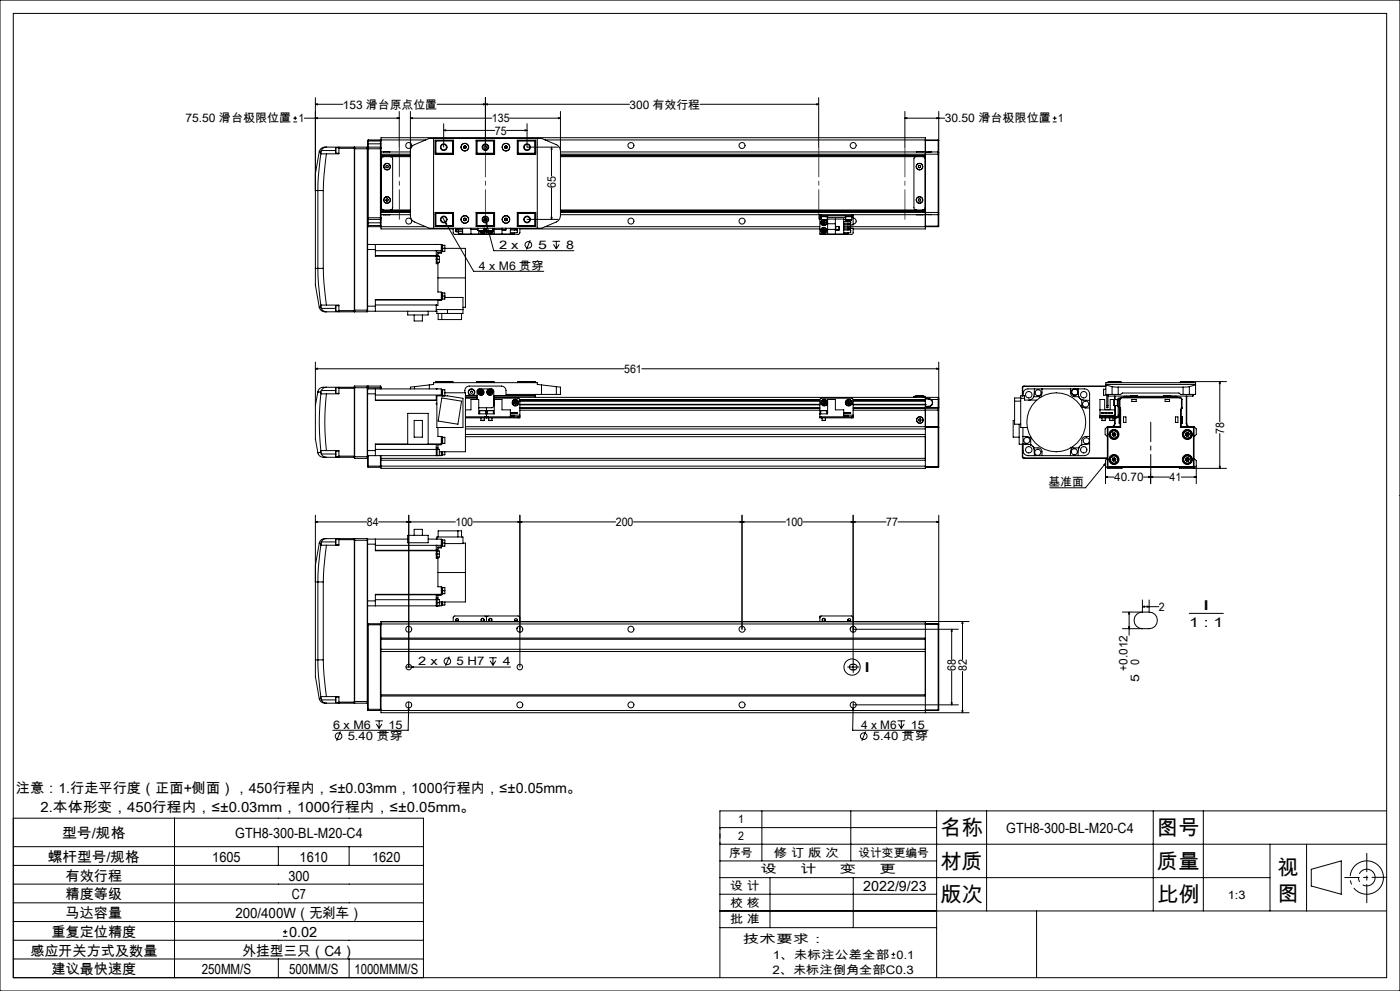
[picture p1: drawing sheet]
<svg xmlns="http://www.w3.org/2000/svg" width="420mm" height="297mm" viewBox="0 0 420 297" stroke-linecap="round" stroke-linejoin="round" font-family="sans-serif">
<g fill="none" stroke="#000" stroke-width=".3">
<path d="M0 0h420v297h-420zM4 4h412v289h-412zM88 36.5h1.1M88 35.4h1.1M88.5 34.9v1.1M91.3 35.4h28.5M94.6 31.3l.6-.2v.3zM94.6 29.3v51.1M94.6 31.3h8.3M94.6 35.4l.6-.1v.3zM119.2 35.3l.6 .1-.6 .2zM119.8 33.4v10.7"/>
<path d="M123.1 35.4l.6-.1v.3zM123.1 33.4l.1 31.6 .2 .8 1 .7 4.4 1.9h33.7l4.4-1.9 .6-.4 .6-1.4v-31.3M123.1 35.4h24.5M131.1 31.3h57.7M133.1 39.1l.6-.2v.3zM133.1 37.1v7M133.1 39.1h15.3M145 31.1l.6 .2-.6 .1zM145.6 31.3l.6-.2v.3zM145.6 29.3v14.8M152 39.1h6.1M152.9 35.4h15.2"/>
<path d="M157.5 38.9l.6 .2-.6 .1zM158.1 37.1v7h9.4M167.5 35.3l.6 .1-.6 .2zM210 31.3h35.6M245 31.1l.6 .2-.6 .1zM245.6 29.3v14.8M271.5 35.4l.6-.1v.3zM271.5 35.4h11.9M271.5 33.4v10.7M281 35.3l.6 .1-.6 .2zM281.6 33.4v12.3M315.8 36.5h1.2"/>
<path d="M315.8 35.4h1.2M316.4 34.9v1.1M95.4 57.1h1.6M95.4 57.1v23.3M95.8 45.5l-1.2 6.6v5h.8M95.8 45.5h.5M96.3 46l-.8 6.6-.1 4.5M96.3 46l1.6 .1M96.3 45.5v.5M96.4 45.1l-.1 .4M96.4 45.1h4.3M97 57.1v23.3"/>
<path d="M97.9 44.1h-.3a1.75 1.75 0 0 0-1.8 1.4M97.9 46.1l-.7 6.5-.2 4.5M97.9 44.1l8.4 .1M97.9 44.1l-.8 .2-.7 .8M100.8 44.3v1.6M100.8 44.3h.9M100.8 45.9h.9M101.7 44.1v.3M101.7 44.4v1.7h-3.8M101.7 44.4h4.6M106.3 44.2v.4M106.3 44.6v48.4"/>
<path d="M106.3 44.6h8M106.4 44.1v49.3M106.4 44.1h3.8M106.4 44.1l-.1 .1M110.2 44.1v49.3M110.2 44.1l.1 .1M110.3 44.2v48.8M110.3 43.1v1.1M110.3 42.3h4M110.3 43.1h4M110.5 44.1v21.7M110.5 41.9v2.2"/>
<path d="M110.5 44.1h3.6M110.5 41.9l-.2 1.2M110.5 41.9h3.6M110.5 44.1l-.2 .2M114.1 44.1v21.7M114.1 41.9v2.2M114.1 44.1l.2 .2M114.1 41.9l.2 .2M114.3 44.3v-3h163.3v4.9M114.3 44.3v.3M114.3 44.6v20.7M114.3 47h8.8"/>
<path d="M114.3 45.5h8.8M114.3 46.6h8.8M114.3 41.9h13.4M114.3 46.2h8.8M115 45.5h.1M115 45.5h1.9M115.1 47l-.4 .1-.3 .5v14.7l.3 .5 .4 .1M115.8 49.7l.4-.1 .3 .2-.1 .4-.3 .1-.4-.2zM115.9 59.7l.3-.2 .3 .3-.1 .4-.4 .1-.3-.3zM116.9 45.5h.1M117.1 47l.5 .1 .2 .5v14.7l-.2 .5-.5 .1M123.1 45.2l.3-1.1 .6-.6 4.8-2h33.7l4.8 2 .5 .6 .3 1.1"/>
<path d="M130.1 41.5v26.9M130.5 45.5h.1M130.5 42h5.6v4.2h-5.6zM130.6 42.3v3.9M130.6 42.3h5.2M130.8 42.1v4M130.8 46.1h5.3M130.8 42.1h5.3M130.8 42.1l-.2 .2M135.8 42.3l.2-.2v4l-.2-.2M135.8 45.9h-5.2l.2 .2M135.8 42.3v3.6"/>
<path d="M139.1 43.9v.4M139.1 44.3l.4 .2M139.5 43.7l.3 .2M139.5 43.7l-.4 .2M139.8 44.3l-.3 .2M139.8 43.9v.4M142.8 46.1h5.6M142.8 42h5.6v4.2h-5.6zM142.8 42.1h5.6M143.1 42.3v3.6M143.1 42.3l-.2-.2v4l.2-.2M143.1 45.9h5"/>
<path d="M143.1 42.3h5M148.1 42.3l.2-.2v4l-.2-.2M148.1 42.3v3.6M151.4 44.3l.4 .2M151.4 43.9v.4M151.8 43.7l.3 .2M151.8 43.7l-.4 .2M152.1 44.3l-.3 .2M152.1 43.9v.4M155.2 42h5.5v4.2h-5.5zM155.2 46.1h5.2M155.2 42.1h5.2"/>
<path d="M155.4 42.3v3.6M155.4 42.3l-.1-.2v4l.1-.2M155.4 45.9h5.2l-.2 .2M155.4 42.3h5.2M160.4 42.1v4M160.4 42.1l.2 .2M160.6 42.3v3.9M160.6 45.5h.1M161.2 41.5v26.9M163.5 41.9h117.9M165.5 44.1l.1 .6h-.3zM165.5 44.1v8.7"/>
<path d="M165.5 56.3v9.5M168.1 47h109.5M168.1 45.5h110.5M168.1 46.6h109.5M168.1 46.2h113.3M274.8 47l-.4 .1-.2 .5v14.7l.1 .3 .5 .3M275 45.5h2M275.6 49.7l.3-.1 .3 .2v.4l-.4 .1-.3-.2zM275.6 59.7l.4-.1 .2 .3-.1 .4h-.4l-.2-.3zM276.9 47l.4 .1 .2 .5v14.7l-.2 .5-.4 .1M277.6 46.2v17.5M277.6 42.1h3.8"/>
<path d="M278.6 45.6h-1v.6M278.6 45.5h.8M278.6 45.5v.1M281.4 46.2h.2M281.4 45.5v.7M281.4 45.5l.2 .2M281.4 45.5l-2.8 .1M281.4 41.9l.2 .1-.2 .1M281.4 41.9v.2M281.4 42.1v3.4M281.4 46.2v17.5M281.6 45.7v.5"/>
<path d="M281.6 46.2v17.5M110.3 73.3h2.3M110.3 74.8h2.3M110.3 67.5h4M110.3 65.3h4M110.3 65.6l.2 .2M110.3 66.8h4M110.3 67.8l.2 .1M110.5 65.8v2.1M110.5 65.8h3.6M110.5 67.9h3.6M112.6 74.8v2l18.5-.1v2h-.2"/>
<path d="M112.6 73.3v1.5M112.6 73.3h19.8v2.6h-1M112.6 75.1h19.8M112.6 76.6h18.3M114.1 65.8v2.1M114.3 65.3v.3M114.3 65.6v3h21.7M114.3 62.9h8.8M114.3 63.2h8.8M114.3 64.3h8.8M114.3 67.9h13.4M114.3 63.7h8.8"/>
<path d="M114.3 65.6l-.2 .2M114.3 67.8l-.2 .1M114.3 63.3h8.8M115 64.3h.1M115 64.4h1.9M116.9 64.4h.1M130.5 64.3h.1M130.5 63.7h5.6v4.2h-5.6zM130.6 63.7v3.9M130.6 67.6h5.2M130.6 67.6l.2 .2M130.8 63.8v4"/>
<path d="M130.8 63.8l-.2 .1h5.2M130.8 63.8h5.3M130.8 67.8h5.3M130.9 73.3h.1M130.9 76.6v1.1M130.9 77.7v1.3h.5M130.9 75.1h.1M130.9 75.1v1.5M130.9 75.1v.1M130.9 73.3h.2M130.9 77.7h.9M130.9 76.5h.5"/>
<path d="M131.1 76.8h.7v.9M131.1 73.3h.1M131.4 78.6v.4M131.4 76.5v.3M131.4 79v8.5h1v2.3M131.8 77.7v.9h-.7M132.4 74.4h7.2v8.9M132.4 75.6h-1v.9M132.4 73.4h.4v2l-.4 .1M132.5 73.4v2.1M132.7 65l.8 1.5M132.8 73.5h.7v1.8h-.7"/>
<path d="M133.5 66.5l.4 .5-.2 .1zM133.5 66.5l8.6 14.8h21M135.8 63.9l.2-.1v4l-.2-.2M135.8 63.9v3.7M136 68.4v1.4l.3 .4h19.2l.4-.3 .1-1.5M136.7 68.4v.2h2.1M136.7 68.9v.5h2.1M136.7 68.9h2.1M136.9 69.4h.4M137.5 68.6v.3a.41 .41 0 0 0-.4-.3 .41 .41 0 0 0-.4 .3M137.5 69.4v.7h1.3M138.8 68.4v1.8"/>
<path d="M139.1 65.6v.4M139.1 66l.4 .1M139.5 65.4l.3 .2M139.5 65.4l-.4 .2M139.8 66l-.3 .1M139.8 65.6v.4M141.3 68.4v1.8M141.3 68.8h2.1M142.8 63.7h5.6v4.2h-5.6zM142.8 63.8h5.6M142.8 67.8h5.6M143.1 63.9v3.7"/>
<path d="M143.1 67.8v.1M143.1 63.9l-.2-.1v4l.2-.2M143.1 63.9h5M143.1 67.6h5M143.4 69.1h.1M143.4 69.1h1.8M143.4 68.4v.7M143.6 69.1v1.1M143.8 67.8v.1M143.9 69.1a.88 .88 0 0 0 1.3 .7 .88 .88 0 0 0 .2-1.4 .89 .89 0 0 1-.2 1.5 .89 .89 0 0 1-1.3-.8zM144.4 69.1v.3M144.4 69.4l.5 .2"/>
<path d="M144.4 69.4l.3-.3 .2 .5M144.9 69.1l.4 .1M145.2 69.1h.1M145.2 68.4v.7M145.2 68.9l.1 .3M145.2 65.9h.3zM145.3 69.2l-.4 .4M145.4 66.1l-.2-.1 .3 .2M145.4 65l.4 1.6M145.5 65.9h.1M145.5 65.4v.5M145.5 65.6h.5"/>
<path d="M145.7 70.2h-.2M145.8 66.6l.3 .5-.3 .1zM145.8 66.6l2.3 8.5h24.1M145.9 65.5v.5M145.9 68.4v1.8M146.1 69.1h1.7M146.1 68.4v.7M146.2 70.2h.2M146.7 69.1v.3M146.7 69.4l.5 .2M146.7 69.4l.4-.3 .1 .5M147.2 69.1l.4 .2"/>
<path d="M147.5 67.8v.1M147.6 69.1v.2M147.6 69.3l-.4 .3M147.8 69.1h.1M147.8 68.5a.9 .9 0 0 1-.4 1.4 .9 .9 0 0 1-1.2-.8 .87 .87 0 0 0 1.2 .8 .87 .87 0 0 0 .4-1.3M147.8 68.4v.7M148.1 63.9l.2-.1v4.1M148.1 63.9v3.7M148.1 67.8v.1M148.1 67.6l.2 .2M148.3 68.4v1.8M148.3 68.8h2.3"/>
<path d="M150.6 68.4v1.8M150.7 68.4v.5h1.1v-.5M151.4 66l.4 .1M151.4 65.6v.4M151.7 68.4v.5M151.8 65.4l.3 .2M151.8 65.4l-.4 .2M152.1 66l-.3 .1M152.1 65.6v.4M153.1 68.4v1.8M153.1 68.9h2.1M154.4 68.6v.3"/>
<path d="M154.4 69.7v.4h-1.3M154.4 68.9a.41 .41 0 0 1 .4-.3 .41 .41 0 0 1 .4 .3M155.2 69v.2M155.2 63.7h5.5v4.2h-5.5zM155.2 68.4v.2h-2.1M155.2 68.9v.8h-2.1M155.2 63.8h5.2M155.2 67.8h5.2M155.4 63.9v3.7M155.4 63.9l-.1-.1v4l.1-.2M155.4 67.6h5.2M156 68.6h90"/>
<path d="M158.1 65.8h9.4M159.1 72l-1.2 2.8M160.4 63.8v4M160.4 63.8l.2 .1h-5.2M160.6 63.7v3.9M160.6 64.3h.1M160.6 67.6l-.2 .2M163.5 67.9h82.5M165.3 65.2h.3l-.1 .6zM165.8 72.3h2.2M166.1 73.2l.8 1.4M166.9 72.3v2.3"/>
<path d="M167.7 73.2l-.8 1.4M168.1 62.9h109.5M168.1 63.2h109.5M168.1 64.3h77.9M168.1 63.7h113.3M168.1 63.3h109.5M246 64.3h.5M246 64.7h.5M246 64.7v.5M246 65.2v5h9.6l.3-.4v-1.4h-.7M246 64.3v.4M246 65.6h.4"/>
<path d="M246 65.2h.4M246.2 70.2h.3M246.3 64.7v.2h2v-.2M246.4 65.9h1.7M246.4 65.9h1.8M246.4 64.9v1M246.5 64.3v.4M246.5 64.3h8.9M246.5 64.7h8.9M246.6 66.8l.3 .4M246.7 68.9v.5M246.7 68.9l.9 .4"/>
<path d="M246.7 65.9l-.5 .9M246.7 69.4l.5 .2M246.8 65.9l-.6 .9M246.8 66.3l-.2 .5M246.8 66.3l.6 .9M246.9 67.2h.5M247.1 68.6l-.4 .3M247.1 68.6l.4 .2M247.1 68.6l.1 1M247.3 66.3h-.5M247.3 66.3l.3 .4M247.3 66.3l-.4 .9"/>
<path d="M247.4 65.9a.88 .88 0 0 1 .2 1.6 .88 .88 0 0 1-1.4-.7M247.5 65.9a.9 .9 0 0 1 .1 1.6 .9 .9 0 0 1-1.4-.7M247.5 68.8l.1 .5M247.5 68.8l-.8 .6M247.6 69.3l-.4 .3M247.6 66.7l-.2 .5M247.6 66.7l-1 .1M248.1 65.9h.1M248.2 65.6h4.9v4.6M248.2 64.9v1M248.2 65.2h5.5M248.3 65.6v4.6"/>
<path d="M248.3 67.1h2.3M248.3 68.8h2.3M250.6 65.6v4.6M250.7 67.9h1v1h-1M250.7 67.9v1M251.7 67.9v1M253.1 66.4h2.1v.5h-2.1M253.1 67.2h2.1v.5h-2.1M253.1 68.1h2.1v.5h-2.1M253.1 68.9h2.1v.8h-2.1M253.1 65.7h.6M253.6 64.7v.2h2v-.2"/>
<path d="M253.7 65.9h.1M253.7 65.9h1.8M253.7 64.9v1M254.4 68.6v.3a.41 .41 0 0 1 .4-.3 .41 .41 0 0 1 .4 .3M254.4 65.9v.5M254.4 67.7v.4M254.4 69.7v.4h-1.3M254.4 67.9h27M254.6 66.4h.4M255.2 66.9l-.4 .3-.4-.3v.3M255.2 66.6v.2M255.2 69v.2"/>
<path d="M255.4 64.3h.5M255.4 64.7h.5M255.4 64.3v.4M255.5 65.9h-1.7M255.5 64.9v1M255.5 65.2h.4M255.9 65.4a.9 .9 0 0 1 1 .9 .9 .9 0 0 1-1 .9M255.9 64.7v.5M255.9 64.3v.4M255.9 65.2v2.2h-.7M255.9 64.3h22.7M275 64.3h2"/>
<path d="M277.6 63.7v4.9h-21.7M277.6 63.7v.6h1M277.6 67.8h3.8M278.6 64.3h2.8M278.6 64.3h.8M278.6 64.3h.1M281.4 63.7h.2M281.4 63.7v.6M281.4 67.8h.2M281.4 67.8v.1M281.4 64.3v3.5M281.6 63.7v.5"/>
<path d="M281.6 64.2l-.2 .1M281.6 67.8l-.2 .1M281.6 64.2v3.6M94.6 80.4v5l1.2 6.7M94.6 80.4h.8M95.4 80.4h1.6M95.4 80.4l.1 4.6 .8 6.6M95.8 92.1a1.85 1.85 0 0 0 2.1 1.3M96.3 91.6v.4M96.3 92l.1 .4M96.3 92l-.5 .1M96.4 92.4l.7 .8 .8 .2"/>
<path d="M96.4 92.4h4.3M97 80.4l.2 4.5 .7 6.5M97.9 91.4l-1.6 .2M97.9 91.4h3.8v1.7M100.8 91.6v1.7M100.8 93.3h.9M100.8 91.6h.9M101.7 93.1v.3M101.7 93.1h4.6M106.3 93.3l-8.4 .1M106.3 93v.3M106.3 93h4"/>
<path d="M106.3 93.3l.1 .1M106.4 93.4h3.8M110.3 93l-.1 .4M110.3 91.8h2.3M112.6 91.8v1.5M112.6 91.4h18.3M122.3 93.3v1.1h6.1v-1.1M124.2 94.4v1.8h2.5v-1.8M130.9 91.4v1.9M130.9 92.8h8M131.4 83.3h8.2M131.4 93.9v1.9h7.1v-1.9"/>
<path d="M132.4 89.8l-19.8 .1M132.4 87.7l.1 2M132.4 90h-1v1.5l-.5-.1M132.4 89.8h-19.8v2M132.4 88.7h1.1M132.5 87.7h.3v2h-.4M132.5 93.9v1.9M132.8 87.8h.7v.9M133.5 88.7v.9h-.7M133.5 89.1h5.4v4.8h-7.8v-.6h-20.8M134.2 92.8v1.1M139.6 83.3v8.8h-.7"/>
<path d="M94.6 110.5l.6-.2v.4zM94.6 108.5v13M94.6 110.5h92.6M95.4 117.4h.1M95.4 117.4l.9 .1M95.4 117.4l-.8 4.1M96.3 117.9l1.6 .1M96.3 117.9a75.3 75.3 0 0 0 0 17.2M96.3 117.5v.4M96.4 117l-.1 .5M96.4 117h4.3M97.9 116.1h-.3a1.84 1.84 0 0 0-2.2 1.3"/>
<path d="M97.9 118a73.4 73.4 0 0 0 0 17M97.9 116.1a1.59 1.59 0 0 0-1.5 .9M97.9 116.1h8.4M100.7 117l.1 .9M100.8 116.2l-.1 .8M100.8 116.2v1.7M100.8 116.2h.9M100.8 117.9h.9M101.7 116.1v.3M101.7 116.4v1.6h-3.8M101.7 116.4h4.6M106.3 116.2h8"/>
<path d="M106.3 116.4v20.3M106.4 115.7l-.1 .7M106.4 115.7v21.7M106.4 115.7h3.8M110.2 115.7v21.7M110.2 115.7l.1 21.2M110.3 116.6h22.1v1.8M110.3 118h2.3M110.5 115.7v.9M110.5 115.7h3.6M110.5 115.7l-.2 .2M112.6 116.6v1.4"/>
<path d="M112.6 118v2h18.3v-1.4h3.3l4.7 .8v8.7h-7.8v-9.5M112.6 119.9h18.3M112.6 118.4h19.8M114.1 115.7v.9M114.1 115.7l.2 .5M114.3 116.2v.4M124.4 115.9l-1.3 .1v.6M124.4 115.9v.7M128.8 115.4v1.2M128.8 115.4l1.3-.2v-.5h31.1v.5l1.3 .2M128.8 115.4l-4.4 .5M130.6 114.5h5.4"/>
<path d="M130.6 114.5v.2M130.8 114.4h5l.2 .1M130.8 114.4v.3M130.8 114.4l-.2 .1M130.9 116.5v.1M131.1 116.5v.1M132.4 116.7h.4v2M132.4 118.4v.2M132.5 116.7v1.9M132.5 119.3l6 .9-1.1 6.9-6-.9zM132.8 116.8h.7v.9M133.5 117.7h6.1v17.7h-7.8"/>
<path d="M133.5 117.7v.9M136 114.5v.2M139.5 117.7a1.5 1.5 0 0 1 1.3-2h9.7a1.39 1.39 0 0 1 1.3 1.3v1.2h15.1M139.6 119.1h3.5M139.6 119.3h3.5M139.6 118.5h3.5M139.6 118.7h3.5M142.9 114.5l.2-.1h5l.2 .1M142.9 114.5h5.4M142.9 114.5v.2M143.1 119.7v-2.6l.3-.4 4.2-.1 .5 .3v4.6l-.2 .5-.3 .2h-4M143.8 117.6l.2 .4"/>
<path d="M144 117.1h.5M144 117.1l-.2 .5M144 117.1l.6 .9M144.3 117.5h.5M144.3 117.5l-.3 .5M144.3 117.5l-.5 .1M144.5 117.1l.3 .4M144.5 117.1l-.2 .4M144.6 118h-.6M144.8 117.5l-.2 .5M146.4 117.6l.3 .4M146.7 117.1h.5"/>
<path d="M146.7 117.1l-.3 .5M146.7 117.1l.3 .4M147 117.5l.2 .5M147 117.5h.5M147 117.5l-.3 .5M147 117.5l-.6 .1M147.2 117.1l.3 .4M147.2 117.1l-.2 .4M147.2 118h-.5M147.5 117.5l-.3 .5M148.1 119.3l7.7 .2 .2 4.9M148.1 119.1h133.3"/>
<path d="M148.1 118.5h12.3M148.3 114.5v.2M155.3 114.5h5.3M155.3 114.5v.2M155.9 119.7h90.1M160.4 114.4h-5l-.1 .1M160.4 114.4v.3M160.4 118.2v.3M160.4 118.5l.2 .2h-12.5M160.4 114.4l.2 .1M160.6 114.5v.2M160.6 118.2v.9"/>
<path d="M162.5 115.4v2.8M162.5 115.4l4.4 .5M166.9 115.9l1.2 .1v2.2h-1.2M166.9 115.9v2.3M192.5 110.5h89.1M255.9 119.7h21.7M274.8 118.6h2.1M274.8 118.8h-.6v.3M274.8 118.6v.5M274.8 118.8h2.1M276.8 118.7l-1.9 .1M276.8 118.7h.1"/>
<path d="M276.9 118.7l-.1 .1M276.9 118.8h.6v.3M276.9 118.6v.5M277.6 119.7v2.7M277.6 119.6h1M278.6 119.4h-1v-.3v.6M278.6 119.6l.7 .2M278.6 119.4l.7 .3M278.6 119.4v.2M279.3 119.8a1.09 1.09 0 0 1 .3 1.2 1.09 1.09 0 0 1-1 .8M279.3 119.7a1.17 1.17 0 0 1 .5 1.3 1.17 1.17 0 0 1-1.2 .8M279.3 119.7h2.1"/>
<path d="M279.3 119.7v.1M281 110.3l.6 .2-.6 .2zM281.4 119.1v.6M281.4 119.1l.2 .1v.5h-.2M281.4 119.7v2.5M281.6 108.5v13.7M306.2 119.4h1.2M306.2 119.3h-1.8v7.8h1.8M306.7 116.2h.1M306.7 116.2v2.4M306.8 116.2v2.4M307.2 115.7l-.5 .5"/>
<path d="M307.2 115.8l-.4 .4M307.2 115.7h24.6M307.2 115.7v.1M307.2 115.8h24.6M310.1 118.9a1.64 1.64 0 0 1-1.5 1M310.1 118.9h1.8l.1 .3M310.3 116.6l-.2 2.3M311 119.9h-3.6v-1.3h-1.2v9.5h2M312.6 116.6v1.4l-.4 .6 .3 .3M321.1 116.6v1.1a1.21 1.21 0 0 0 1.2 1.2h1.3l.9 .9M322.3 116.6h-13.9a1.58 1.58 0 0 0-1.5 2M322.6 116.6h2.8a1.51 1.51 0 0 1 1.5 1.4v13.9"/>
<path d="M323.4 116.6l.1 1.1a1.94 1.94 0 0 0 1.1 2.1M324.5 119.8v1.7l-.2 .2M324.5 119.8l2.4 .2M331 118.4h.1M331.1 116.7l-.1 1.7M331.1 116.7v1.8M331.1 118.5h.9M331.1 116.7h.7M331.8 115.2h26.9M331.8 115.4l1.8 .5M332 118.2v3.3M332.4 114.5h4"/>
<path d="M332.4 114.5v.2M332.4 118.2v3.3M332.4 118.5l.1 .2M332.5 114.4h3.7M332.5 118.7h6.7M332.5 114.4v.3M332.5 118.2v.5M332.5 114.4l-.1 .1M333.6 118.2h1.9M333.6 115.9l1.9 .1M333.6 118.2h-1.8v-3.5h26.9v3.5h-1.9M333.6 115.9v2.3"/>
<path d="M334.2 119.8h.1M334.2 119.8v1.8M334.2 119.8h1M334.4 118.7v1M334.5 119.8l-1.4-.1v3.1h-1.7v-3.1h-1.4v5.2M334.5 118.7v1.1M335.5 119.7h-.3v2h.3M335.5 116h19.4M335.5 118.2h.7l.5-.4h17l.5 .4h.7M335.5 119.8h.3M335.5 116v2.2M335.5 119.8v4.6"/>
<path d="M335.8 119.7v-.4h-.3v.5M335.8 119.7h.2M335.8 119.7v4.7M336 119.7v2.5M336.2 114.4v.3M336.2 114.4l.2 .1M336.4 114.5v.2M336.5 119.1v.1M336.5 119.2l-.5 .5M336.5 119.1l-.5 .2-.2 .4M336.5 119.1h17.4M336.5 119.2h17.4"/>
<path d="M337.9 118.8h-.7v.3M337.9 118.8h14.6M337.9 118.8v.3M339.2 118.6h2M339.2 118.7l.1 .1M339.2 118.7h2M339.2 118.6v.2M339.5 119.7h1.4v.6h-1.4zM341.2 118.7v.1M341.2 118.6v.1M349.2 118.6h2M349.2 118.7l.1 .1"/>
<path d="M349.2 118.7h2M349.2 118.6v.1M349.5 119.7h1.4v.6h-1.4zM351.2 118.7v.1M351.2 118.7h6.7M351.2 118.6v.2M352.5 118.8h.7v.3M352.5 118.8v.3M353.9 119.2l.5 .5M353.9 119.1v.1M353.9 119.1l.5 .2 .2 .4M354 114.5h4"/>
<path d="M354 114.5v.2M354.2 114.4v.3M354.2 114.4l-.2 .1M354.4 119.7h.2M354.4 119.7v2.5M354.6 119.7v2.5M354.9 118.2h1.9M354.9 116v2.2M355.9 118.7v8.2M356 118.7v8.2M356.8 115.9l-1.9 .1M356.8 115.9v2.3"/>
<path d="M357.9 118.2v.5M358 114.5l-.1-.1v.3M358 114.5v.2M358 118.2l-.1 .5M358.7 115.4l-1.9 .5M365.9 114.4v12M365.9 114.4l.2 .6h-.3zM367.9 114.4h-13.7M94.6 121.5v10l.8 4.2M95.4 135.7a2.06 2.06 0 0 0 2.5 1.4M95.4 135.7h.1M96.3 135.1v.5"/>
<path d="M96.3 135.6l.1 .5M96.3 135.6l-.9 .1M96.4 136.1l.7 .7 .8 .3M96.4 136.1h4.3M97.9 135l-1.6 .1M97.9 135h3.8v1.7M97.9 137.1h8.4M100.7 136.1l.1 .8M100.8 135.2l-.1 .9M100.8 135.2v1.7M100.8 135.2h.9M100.8 136.9h.9"/>
<path d="M101.7 136.7v.4M101.7 136.7h4.6M106.3 136.7l.1 .7M106.3 136.9h4M106.4 137.4h3.8M110.3 136.9v.4M110.3 139.7h4M110.3 135h2.3M110.3 137.3l-.1 .1M110.3 137.3v2.6l.2 .1M110.5 136.6v3.4M112.6 135v1.6"/>
<path d="M112.6 134.7h18.3M114.1 136.6v3.4M114.3 137.4h163.3M114.3 137.9h163.3M114.3 139.7h163.3M114.3 139.9l-.2 .1M122.3 123.9h6.1v9.2h-6.1zM122.3 133.1h-9.7v1.9M124.2 126h2.5v5h-2.5zM128.4 133.1h4M130.9 133.2h.1M130.9 133.2v1"/>
<path d="M130.9 134.7v1.9M130.9 134.6h.2v2M130.9 134.2v.5M130.9 134.2h.5M131.1 120.9h-.2l.2 .2M131.1 134.7h.7v1.8h-.7M131.4 134.2v.5M131.4 128.1v2.7h1v2.4h-19.8M131.4 136.5v.1M132.4 131h.4v2h-.4M132.4 133.3h-1v.9M132.4 135.4v1.2h-22.1"/>
<path d="M132.5 131v2M132.5 135.4v1M132.8 131.1h.7v1.8h-.7M132.8 135.4v.9l-.4 .1M133.5 135.4v.9h-.7M139.6 130.2h138M139.6 130.9h138M139.6 128.5h138M139.6 127.9h141.8M139.6 124.9h5.9M139.6 125.2h5.9M139.6 122.8h1.7v-3.1h2.3v4.3h4.7v-4.3h2.3v3.1h2.5v2.1"/>
<path d="M143.9 123.1h1.8M143.9 123.1v.9M143.9 123l1.8 .1M143.9 123v.1M144.3 126h1M144.3 125.2v.8M145.3 125.2v.8M145.5 124.9h.9M145.5 125.2h.4M145.5 124.9v.3M145.7 123.1v.9M145.9 125.2h.5"/>
<path d="M145.9 122.2v3M146.3 123h.1M146.2 123.1h1.8M146.2 123.1v.9M146.3 123l1.7 .1M146.4 124.9v.3M146.4 124.9h9M146.4 125.2h9M146.6 126h1M146.6 125.2v.8M147.6 125.2v.8M148 123.1v.9"/>
<path d="M148.1 120.1v1.1M148.1 120.3v.7M148.1 120.4v.5M153.1 124.5h1.3v.2h-1.3M153.1 123.7h2.1l-2.1 .1M153.1 124.4h2.9M154.2 120.5v.5M154.2 120.5l.9 .4M154.2 121l.5 .2M154.6 120.2l-.4 .3M154.6 120.2l.4 .2M154.6 120.2l.1 1"/>
<path d="M155 120.4l.1 .5M155 120.4l-.8 .6M155.1 120.9l-.4 .3M155.4 124.9h.6M155.4 124.9v.3M156 124.9v.3h-.6M156 124.4v.5M156 120h90M156 121.2h90M156 120.2h90M156 122.2h90M156 122.9h90"/>
<path d="M156 121.3h90M156 122.4h90M246 124.9h.5M246 124h2.3v-4.3h2.3v3.1h2.5v2.1M246.2 123.1h1.8M246.2 123.1v.9M246.2 123l1.8 .1M246.2 123v.1M246.5 124.9h8.9M246.5 125.2h8.9M246.5 124.9v.3M246.6 126h1"/>
<path d="M246.6 125.2v.8M246.8 120.9l.4 .3M246.9 120.4l-.1 .5M246.9 120.4l.4 .3M247.3 120.7l-.5 .2M247.3 120.7l-.1 .5M247.3 120.7l.4 .3M247.3 120.2l-.4 .2M247.3 120.2l.5 .3M247.3 120.2v.5M247.6 125.2v.8M247.7 121l-.5 .2"/>
<path d="M247.8 120.5l-.1 .5M247.8 120.5l-.5 .2M248 123.1v.9M253.1 123.7h2.1l-2.1 .1M253.1 124.5h1.3v.2h-1.3M253.1 124.4h2.8M254.2 120.5v.5M254.2 120.5l.4 .2M254.2 121l.5 .2M254.6 120.2l-.4 .3M254.6 120.2l.4 .2M254.6 120.2v.5"/>
<path d="M254.6 120.7l-.4 .3M254.6 120.7l.1 .5M254.6 120.7l.5 .2M255 120.4l.1 .5M255 120.4l-.4 .3M255.1 120.9l-.4 .3M255.4 124.9h.5M255.4 124.9v.3M255.9 124.9v.3h-.5M255.9 124.4v-4.6l-.2-.4-9.4-.1-.3 .5v5.4h.5M255.9 124.4v.5M255.9 120h21.7"/>
<path d="M255.9 121.2h21.7M255.9 120.2h21.7M255.9 122.4h21.7M275.8 125.6h.4l.1 .3-.2 .3h-.4l-.1-.3zM277.6 120v.1M277.6 121.2l-21.7 .1M277.6 122.4v18h-163.3v-3.8M277.6 121.2h.1M277.6 139.9h3.8M277.6 128.1h3.8M277.6 121.8h1M277.6 122.3h3.8"/>
<path d="M278.6 121.8h.1M281.4 139.9v.1M281.4 127.9v.2M281.4 127.9l.2 .1-.2 .1M281.4 139.9h.2M281.4 122.2h.2M281.4 122.2v.1M281.4 122.9h.2M281.4 122.3v.6M281.4 122.2h-25.5M281.4 122.9v5M281.4 128.1v11.8"/>
<path d="M281.4 122.9h-25.5M281.6 139.9l-.2 .1M281.6 122.3h-.2M281.6 122.2v.1M281.6 122.3v.6M281.6 122.9v17M304.4 120.2h1.8M304.4 126h-.4v5h1.8M305.8 127.1v6h2.1M306.7 136.9l.5 .5M306.7 136.9h.1M306.7 133.1v3.8"/>
<path d="M306.8 136.9l.4 .4M306.8 133.1v3.8M306.9 130.8h1.4l.6 .4 .3-.3M306.9 128.1v6.9a1.51 1.51 0 0 0 1.5 1.6h2.8M306.9 133.1l2.3 .2M307.2 137.4h25l-.6 .5v7.1M307.2 137.3v.1M307.2 137.3h25M309.2 133.3l.3 .2M309.2 133.3l.9 .9M309.5 131.4l-.3 .1v1.8M309.9 133.8l.2 .4"/>
<path d="M310.1 134.2h1.3a1.09 1.09 0 0 1 1.2 1.2v1.2M310.1 134.2l.2 2.4M321.3 134.2l.2 .3-.3 .6-.1 1.5M321.7 133.9l.2 .3h1.7M323.6 134.2l-.2 2.4M323.8 133.9l-.2 .3M324.5 122.1l.4-.2 .6 .4h1.4M324.5 133.3l-.9 .9M324.6 133.3l-.4 .2M326.9 130.8h-1.2a1.21 1.21 0 0 0-1.2 1.2v1.3M326.9 133.1l-2.3 .2M326.9 132.3v2.7a1.57 1.57 0 0 1-1.5 1.6h-13.9"/>
<path d="M330 122.8h4.5M330.1 124.5h4.3v.2h-4.3zM330.4 123.7l.8 .1zM330.4 124.9h-.5v.3h.5M330.4 124.9h4.6M330.4 125.2h1.4M330.4 124.9v.3M330.6 126h1M330.6 125.2v.8M331.2 139.3l.4-.4-.2 .5zM331.6 123.7l.5 .1zM331.6 125.2v.8"/>
<path d="M331.6 138.9l-6 7.3h-10.6M331.6 139.7l.7 .7h4.3l.3-.4M331.8 125.2h.9M331.8 124.9v.3M332 121.5v.7h.4v-.7M332 121.5h.4M332.2 128.1l.1-.2 .1 .2M332.2 128.1h.2M332.2 139.9h.2M332.2 139.9l.2 .1M332.2 128.1v11.8M332.4 139.9v.1"/>
<path d="M332.4 139.9h25.6M332.4 128.1h3.8M332.4 128.1v11.8M332.4 123.7l.5 .1zM332.7 125.2h2.3M332.7 124.9v.3M332.9 126h1M332.9 125.2v.8M333.3 123.7l.5 .1zM333.7 137.9l.3 .4M333.7 130.3l.3 .5M333.8 137.3l-.1 .6"/>
<path d="M333.8 137.3l.4 .4M333.8 129.8l-.1 .5M333.8 129.8l.4 .4M333.9 125.2v.8M334.2 121.6h1M334.2 137.7l.4 .4M334.2 137.7l-.2 .6M334.2 137.7l-.5 .2M334.2 130.2l-.2 .6M334.2 130.2l.4 .4M334.2 130.2l-.5 .1M334.4 126.9a.96 .96 0 0 1-1 1"/>
<path d="M334.4 126.9h.1M334.4 137.2l.4 .4M334.4 137.2l-.6 .1M334.4 137.2l-.2 .5M334.4 129.6l.4 .5M334.4 129.6l-.6 .2M334.4 129.6l-.2 .6M334.4 125.2v1.7M334.5 121.6v3.3M334.5 126.9l-.5 1M334.5 125.2v1.7M334.6 138.1l-.6 .2"/>
<path d="M334.6 130.6l-.6 .2M334.8 137.6l-.2 .5M334.8 137.6l-.6 .1M334.8 130.1l-.2 .5M334.8 130.1l-.6 .1M335 124.9v.3M335.5 124.4l-.5 .5M335.5 124.4h.3M335.8 124.9v2M335.8 124.9h.1M335.8 122.2l.2 .7M335.8 124.4a.84 .84 0 0 1-.8 .8"/>
<path d="M335.8 122.2l.1 .1M335.8 122.2h.2M335.8 124.9h.2M335.8 126.9h.2M335.9 122.3l.1 .6M336 124.9h.1M336 122.2v.1M336 122.3l.2 .6M336 122.3h-.1M336 124.9v2M336 126.8v.1M336 122.9h.2"/>
<path d="M336 127.9l.2 .2M336 127.9h-3.8l-.7 .6v1.7l.7 .7M336 122.9v5M336.2 122.9v5.2M337 125h.8v1.6h-.8zM352.6 125h.8v1.6h-.8zM354.2 122.9h.2M354.2 128.1h3.8M354.2 122.9v5.2M354.4 126.8v.1M354.4 127.9l-.2 .2M354.4 127.9h3.8l.7 .6v1.7l-.7 .7"/>
<path d="M354.4 122.9v5M354.4 122.3h.1M354.4 122.3l-.2 .6M354.4 124.9h.1M354.4 122.2v.1M354.4 122.2h.2M354.4 124.9v2M354.4 124.9h.2M354.4 126.9h.2M354.5 122.3l-.1 .6M354.6 124.9v2M354.6 122.2l-.2 .7"/>
<path d="M354.6 122.2l-.1 .1M355.6 137.9l.4 .4M355.6 130.3l.4 .5M355.8 137.3l-.2 .6M355.8 137.3l.8 .8M355.8 129.8l-.2 .5M355.8 129.8l.8 .8M355.9 126.9l.2 .6 .3 .4M355.9 126.9h.1M356 126.9a1.02 1.02 0 0 0 1 1M356.4 137.2l.4 .4M356.4 137.2l-.6 .1"/>
<path d="M356.4 137.2l-.4 1.1M356.4 129.6l.4 .5M356.4 129.6l-.6 .2M356.4 129.6l-.4 1.2M356.6 138.1l-.6 .2M356.6 130.6l-.6 .2M356.8 137.6l-.2 .5M356.8 137.6l-1.2 .3M356.8 130.1l-.2 .5M356.8 130.1l-1.2 .2M358 128.1h.2M358 128.1v-.2l.2 .2"/>
<path d="M358 139.9h.2M358 139.9v.1M358 128.1v11.8M358.2 139.9l-.2 .1M358.2 137.4l.7 .6v7M358.2 128.1v11.8M358.9 139.7l-.7 .7M365.8 139.8h.3l-.2 .6zM365.9 129.9v10.5M94.6 156.4l.6-.1v.3zM94.6 154.4v43.4M94.6 156.4h15.4"/>
<path d="M110.5 140h3.6M122 156.3l.6 .1-.6 .2zM122.6 156.4l.6-.1v.3zM122.6 154.4v45.5M136.6 156.4h-23M137.4 159.1v1.8M142 156.4h42.7M155.4 156.3l.6 .1-.6 .2zM156 156.4l.6-.1v.3zM156 154.4v45.5M190 156.4h45.7M222 156.3l.6 .1-.6 .2z"/>
<path d="M222.6 156.4l.6-.1v.3zM222.6 154.4v34.2M255.3 156.3l.6 .1-.6 .2zM255.9 156.4l.6-.1v.3zM255.9 154.4v43.9M265.9 156.4h-25M269.4 156.4h12.2M277.6 140h3.8M281 156.3l.6 .1-.6 .2zM281.6 154.4v58.4M331.6 143l.6-.2v.3zM331.6 143h2.6"/>
<path d="M332.4 140h25.6M343.1 143h7.7M344.6 142.8l.6 .2-.6 .1zM345.2 143l.6-.2v.3zM345.2 142.1v2.9M353.6 140l.3 .4h14M354.4 143h4.5M358.3 142.8l.6 .2-.6 .1zM95.4 174.4h1.6M95.4 174.4v23.4M95.8 162.8l-1.2 6.6v5h.8M95.8 162.8h.5"/>
<path d="M96.3 163.3l-.8 6.6-.1 4.5M96.3 163.3l1.6 .1M96.3 162.8v.5M96.4 162.4l-.1 .4M96.4 162.4h4.3M97 174.4v23.4M97.9 161.4h-.2a1.77 1.77 0 0 0-1.9 1.4M97.9 163.4l-.7 6.6-.2 4.4M97.9 161.4l8.4 .1M97.9 161.4a1.68 1.68 0 0 0-1.5 1M100.8 161.6v1.7M100.8 161.6h.9"/>
<path d="M100.8 163.3h.9M101.7 161.4v.3M101.7 161.7v1.7h-3.8M101.7 161.7h4.6M106.3 161.5v.4M106.3 161.9v48.4M106.3 161.9h4M106.4 161.4v49.3M106.4 161.4h3.8M106.4 161.4l-.1 .1M110.2 161.4v49.3M110.2 161.4l.1 .1"/>
<path d="M110.3 161.5v.4M110.3 161.9v50.9l.2 .1M110.3 161.6h12M110.3 163.1h2.3M112.6 163.1v2h18.5v1.9h-.2M112.6 161.6v1.5M112.6 179.7h18.3M112.6 164.9h18.3M112.6 163.4h19.8M122.3 160.4h6.1v2.3h-6.1zM124.2 160.4v-1.8h2.5v1.8M128.4 161.6h4v2.6h-1"/>
<path d="M130.9 166v1.3h.5M130.9 164.9v1.1M130.9 178.3h.1M130.9 163.4h.1M130.9 163.4v1.4M130.9 178.3v.9M130.9 179.7v1.9M130.9 179.6h.2v2M130.9 161.6h.1M130.9 161.6h.2v-.7h7.8v2h-5.4M130.9 164.8v.1M130.9 166h.1"/>
<path d="M130.9 179.2v.5M130.9 166h.9M130.9 179.2h.5M130.9 164.8h.5M131.1 165.1h.7v.9M131.1 179.7h.7v.9M131.4 167v.3M131.4 179.2v.5M131.4 164.8v.3M131.4 167.3v8.6h1v2.4h-19.8M131.4 171.6h8.2M131.4 160.9v-1.8h7.1v1.8"/>
<path d="M131.8 166v1h-.7M132.4 178.1h-19.8v2M132.4 176h.4v2M132.4 178.4h-1v.8M132.4 163.9h-1v.9M132.4 161.7l.4 .1v2h-.4M132.4 162.8h1.1M132.4 177h1.1M132.5 176v2M132.5 161.7v2.1M132.8 176.1h.7v.9M132.8 161.9h.7v.9"/>
<path d="M133.5 177v.9l-1.1 .1M133.5 162.8v.9h-.7M138.9 162.8h.7v8.8M139.6 171.6v8.8h-7.8M342.7 179.8v3.6a2.49 2.49 0 0 0-2.5 2.5 2.49 2.49 0 0 0 2.5 2.5M344.7 179.8v3.6M94.6 197.8v4.9l1.2 6.7M94.6 197.8h.8M95.4 197.8l.1 4.5 .8 6.6M95.4 197.8h1.6M97 197.8l.2 4.4 .7 6.6M110.3 180.1h2.3"/>
<path d="M110.3 187.3h4M110.5 186.9v26M110.5 186.9l-.2 .2M110.5 186.9h3.6M112.6 180.1v1.5M114.1 186.9v26M114.1 186.9l.2 .2M114.3 194.6h.1M114.3 191.2h163.3M114.3 191.6h163.3M114.3 187h163.3M114.3 186.4h163.3"/>
<path d="M114.3 195.3h163.3M114.3 194.6h163.3M121.8 199.9h31.4M123.4 199.9l.6-.1v.3zM130.9 181.6h.1M130.9 180.6h.9M131.4 181.5v.1M131.8 180.6v.9h-.7M132.4 180.4v1.2h-22.1M132.5 180.4v1M132.8 180.4v1h-.4M133.5 180.4v.9h-.7"/>
<path d="M134.8 196.8l-1.1 2.8M136.7 185.7v.2h.8v-.2M136.9 185.4h.4M144.6 186.3a.51 .51 0 0 1-.2-.8 .51 .51 0 0 1 .8 0 .51 .51 0 0 1-.2 .8M145.7 184.7h.5M145.9 184.7v1.6M146.8 197.1h2.2M146.9 186.3a.51 .51 0 0 1-.2-.8 .51 .51 0 0 1 .8 0 .51 .51 0 0 1-.2 .8M147 198l.9 1.4M147.9 197.1v2.3M148.7 198l-.8 1.4M154.4 185.7v.2"/>
<path d="M155.2 188.2l-.1 .2M155.2 185.7v.2h-.8M156 185.1l-.6-.5h-9l-.5 .5-.4-.5h-9l-.5 .4v1.3M246 185.1l.5-.5h8.9l.5 .5M246.2 184.7h-.2v1.6M246.9 186.3a.5 .5 0 0 1-.2-.8 .5 .5 0 0 1 .8 0 .5 .5 0 0 1-.2 .8M254.4 185.7v.2h.8M255 199.3l.6-.2a1.18 1.18 0 0 1 1.5 .5 .85 .85 0 0 1-.8 1.2 1.18 1.18 0 0 1-1.5-.6zM255.1 199.9h1.7M255.2 188.2l-.1 .2M255.2 185.7v.2M255.9 199.1v1.7"/>
<path d="M255.9 188.6h31.6M277.6 186.3v27.3M277.6 186.9h3.8M277.6 187.1h3.8M281.4 186.9l.2 .1-.2 .1M281.4 186.9v.2M281.4 187.1v25.7M285.5 188.6l.1 .6h-.2zM285.5 188.6v9.1M288.7 186.3l.2 .6h-.3zM288.7 186.3v11.4M290.7 186.3h-176.4v27.3h176.4"/>
<path d="M336.7 183.4h8M338.6 187.8h.3l-.2 .6zM338.7 183.4v7M338.7 183.4l.2 .6h-.3zM342.7 181.8l.6-.2v.4zM342.7 181.8h4.9M344.1 181.6l.6 .2-.6 .2zM344.7 183.4a2.49 2.49 0 0 1 2.5 2.5 2.49 2.49 0 0 1-2.5 2.5h-8M356.8 183.8h10.2M95.8 209.4a1.85 1.85 0 0 0 2.1 1.3M96.3 208.9v.4M96.3 209.3l.1 .5"/>
<path d="M96.3 209.3l-.5 .1M96.4 209.8a1.72 1.72 0 0 0 1.5 .9M96.4 209.8h4.3M97.9 208.8l-1.6 .1M97.9 208.8h3.8v1.6M100.8 208.9v1.7M100.8 208.9h.9M100.8 210.6h.9M101.7 210.4v.3M101.7 210.4h4.6M102.1 219.2l-1.1 2.8M106.3 210.6l-8.4 .1"/>
<path d="M106.3 210.3v.3M106.3 210.3h4M106.3 210.6l.1 .1M106.4 210.7h3.8M110.3 210.6l-.1 .1M110.3 212.5h4M110.5 212.9h3.6M112.6 216h2.3M112.9 217l.8 1.3M113.7 216v2.3M114.3 212.9h167.1M114.3 208.6h163.3"/>
<path d="M114.3 208.2h163.3M114.3 212.8l-.2 .1M114.6 217l-.9 1.3M122.6 212.2l.1 .6h-.3zM122.6 210.4l-.2 8.5h-22.6M255.9 212.2l.2 .6h-.3zM255.9 211.2h31.6M256 210.4l-.2 8.5h22.6M259.7 219.2l-1.1 2.8M269.3 216h2.2M269.6 217l.8 1.3M270.4 216v2.3"/>
<path d="M271.3 217l-.9 1.3M277.6 212.8h3.8M281.4 212.8v.1M281.4 212.8h.2M281.6 212.8l-.2 .1M285.4 210.6h.2l-.1 .6zM285.5 201.2v10M288.6 213h.3l-.2 .6zM288.7 201.2v12.4M4 245.2h123v47.8M4 253.7h123M4 259.4h123"/>
<path d="M52.4 245.2v47.8M83.5 253.7v5.7M104.7 253.7v5.7M216 253h200M216 248h65M216 258h65M228.6 243v15M255.2 243v15M281 243v50M296 243v30M346 243v30M361 243v30"/>
<path d="M381 253v20M392 253v20M416 243h-200v50M4 265h123M4 270.6h123M4 276.2h123M84.9 279.3h1.3M85.5 278.6v1.3M216 278h65M216 273h200M216 263h165M216 268h65"/>
<path d="M231 263v15M256 263v15M311 273v20M393.4 260.5l9-2.5v10l-9-2.5zM4 281.8h123M4 287.4h123M83.5 287.4v5.6M84.9 280.6h1.3M104.7 287.4v5.6M267.4 287.2h1.2M267.4 286h1.2M268 285.5v1.1"/>
<circle cx="116.1" cy="59.9" r="1"/>
<circle cx="116.1" cy="49.9" r="1.01"/>
<circle cx="116.1" cy="49.9" r=".95"/>
<circle cx="116.1" cy="59.9" r=".95"/>
<circle cx="122.6" cy="43.6" r=".9"/>
<circle cx="133.1" cy="44.1" r=".84"/>
<circle cx="133.1" cy="44.1" r="1"/>
<circle cx="139.5" cy="44.1" r="1.11"/>
<circle cx="145.6" cy="44.1" r=".83"/>
<circle cx="145.6" cy="44.1" r=".99"/>
<circle cx="145.6" cy="44.1" r=".42"/>
<circle cx="151.8" cy="44.1" r="1.12"/>
<circle cx="151.8" cy="44.1" r="1.14"/>
<circle cx="158.1" cy="44.1" r=".84"/>
<circle cx="158.1" cy="44.1" r="1"/>
<circle cx="189.3" cy="43.6" r=".9"/>
<circle cx="222.6" cy="43.6" r=".9"/>
<circle cx="256" cy="43.6" r=".9"/>
<circle cx="275.8" cy="59.9" r=".95"/>
<circle cx="275.8" cy="49.9" r=".99"/>
<circle cx="275.9" cy="49.9" r=".95"/>
<circle cx="275.9" cy="59.9" r="1.01"/>
<circle cx="122.6" cy="66.3" r=".9"/>
<circle cx="133.1" cy="65.8" r="1"/>
<circle cx="133.1" cy="65.8" r=".83"/>
<circle cx="139.5" cy="65.8" r="1.11"/>
<circle cx="145.6" cy="65.8" r=".83"/>
<circle cx="145.6" cy="65.8" r="1"/>
<circle cx="145.6" cy="65.8" r=".42"/>
<circle cx="151.8" cy="65.8" r="1.12"/>
<circle cx="151.8" cy="65.8" r="1.16"/>
<circle cx="158.1" cy="65.8" r=".84"/>
<circle cx="158.1" cy="65.8" r="1"/>
<circle cx="158.5" cy="73.4" r=".98"/>
<circle cx="189.3" cy="66.3" r=".9"/>
<circle cx="222.6" cy="66.3" r=".9"/>
<circle cx="247.1" cy="69.1" r=".89"/>
<circle cx="247.1" cy="69.1" r=".87"/>
<circle cx="141.4" cy="117.5" r=".99"/>
<circle cx="141.4" cy="117.5" r=".91"/>
<circle cx="141.5" cy="117.5" r=".34"/>
<circle cx="144.3" cy="117.6" r=".87"/>
<circle cx="144.3" cy="117.5" r=".9"/>
<circle cx="147" cy="117.6" r=".87"/>
<circle cx="147" cy="117.5" r=".9"/>
<circle cx="308.6" cy="118.3" r=".97"/>
<circle cx="311.4" cy="117.7" r=".91"/>
<circle cx="322.4" cy="117.5" r=".99"/>
<circle cx="322.4" cy="117.5" r=".91"/>
<circle cx="325.1" cy="118.3" r=".96"/>
<circle cx="154.6" cy="120.7" r=".99"/>
<circle cx="154.6" cy="120.7" r=".87"/>
<circle cx="247.3" cy="120.7" r=".9"/>
<circle cx="247.3" cy="120.7" r=".87"/>
<circle cx="247.3" cy="120.7" r="1"/>
<circle cx="254.6" cy="120.7" r=".87"/>
<circle cx="254.6" cy="120.7" r="1"/>
<circle cx="254.6" cy="120.7" r=".9"/>
<circle cx="276" cy="125.9" r="1"/>
<circle cx="276" cy="125.9" r=".96"/>
<circle cx="308" cy="132" r=".92"/>
<circle cx="308.6" cy="134.8" r=".96"/>
<circle cx="311.3" cy="135.6" r=".93"/>
<circle cx="316.9" cy="126.6" r="8.8"/>
<circle cx="322.3" cy="135.4" r=".91"/>
<circle cx="325.1" cy="134.8" r=".95"/>
<circle cx="325.7" cy="121.1" r=".92"/>
<circle cx="325.9" cy="132.1" r=".91"/>
<circle cx="334.2" cy="137.7" r="1.32"/>
<circle cx="334.2" cy="137.7" r="1.5"/>
<circle cx="334.2" cy="130.2" r="1.5"/>
<circle cx="334.2" cy="130.2" r="1.14"/>
<circle cx="334.2" cy="137.7" r="1.14"/>
<circle cx="334.2" cy="130.2" r="1.33"/>
<circle cx="334.2" cy="130.2" r="1.17"/>
<circle cx="334.2" cy="137.7" r="1.17"/>
<circle cx="356.2" cy="137.7" r="1.33"/>
<circle cx="356.2" cy="137.7" r="1.17"/>
<circle cx="356.2" cy="137.7" r="1.13"/>
<circle cx="356.2" cy="130.2" r="1.13"/>
<circle cx="356.2" cy="130.2" r="1.34"/>
<circle cx="356.2" cy="137.7" r="1.5"/>
<circle cx="356.2" cy="130.2" r="1.5"/>
<circle cx="122.6" cy="199.9" r=".83"/>
<circle cx="122.6" cy="188.6" r=".9"/>
<circle cx="134.2" cy="198.2" r="1"/>
<circle cx="137.1" cy="185.8" r=".41"/>
<circle cx="144.8" cy="185.8" r=".41"/>
<circle cx="147.1" cy="185.8" r=".39"/>
<circle cx="154.8" cy="185.8" r=".41"/>
<circle cx="155.9" cy="199.9" r=".83"/>
<circle cx="155.9" cy="188.6" r=".9"/>
<circle cx="189.3" cy="188.6" r=".9"/>
<circle cx="222.6" cy="188.6" r=".9"/>
<circle cx="247.1" cy="185.8" r=".41"/>
<circle cx="254.8" cy="185.8" r=".43"/>
<circle cx="255.6" cy="199.9" r="2.45"/>
<circle cx="256" cy="188.6" r=".9"/>
<circle cx="122.6" cy="211.3" r=".9"/>
<circle cx="155.9" cy="211.3" r=".9"/>
<circle cx="189.3" cy="211.3" r=".9"/>
<circle cx="222.6" cy="211.3" r=".9"/>
<circle cx="256" cy="211.3" r=".9"/>
<circle cx="101.6" cy="220.6" r=".98"/>
<circle cx="259.1" cy="220.6" r=".99"/>
</g>
<path d="M412.4 262.3a2.5 2.5 0 0 0-4.1-1.1 2.5 2.5 0 0 0 1 4.2 2.5 2.5 0 0 0 3.2-2.9l-.1-.2" fill="none" stroke="#000" stroke-width=".3" stroke-dasharray="30.5 1.3 1.3 1.3" stroke-dashoffset="24.5" stroke-linecap="butt"/>
<path d="M414.8 261.5a5 5 0 0 0-8.3-2 5 5 0 0 0 2.2 8.3 5 5 0 0 0 6.2-6l-.1-.3" fill="none" stroke="#000" stroke-width=".3" stroke-dasharray="30.5 1.3 1.3 1.3" stroke-dashoffset="16.7" stroke-linecap="butt"/>
<path d="M345.2 126.5v15.6" fill="none" stroke="#000" stroke-width=".3" stroke-dasharray="30.5 1.3 1.3 1.3" stroke-dashoffset="24.6"/>
<path d="M255.1 199.9h-.8M256 199.1v-.9M256.8 199.9h.8M256 200.7v.9" fill="none" stroke="#000" stroke-width=".3" stroke-dasharray="30.5 1.3 1.3 1.3"/>
<path d="M410 255.7v14.9" fill="none" stroke="#000" stroke-width=".3" stroke-dasharray="30.5 1.3 1.3 1.3" stroke-dashoffset="25"/>
<path d="M403.4 263l12.6-.1" fill="none" stroke="#000" stroke-width=".3" stroke-dasharray="30.5 1.3 1.3 1.3" stroke-dashoffset="26.1"/>
<path d="M216 248v5" fill="none" stroke="#000" stroke-width=".3" stroke-dasharray="30.5 1.3 1.3 1.3" stroke-dashoffset="29.9"/>
<path d="M119.8 65.8v-21.7M145.6 65.8v-21.7M245.6 65.8v-21.7M271.5 65.8v-21.7" fill="none" stroke="#f00" stroke-width=".3" stroke-dasharray="30.5 1.3 1.3 1.3" stroke-dashoffset="21.6"/>
<g fill="#000">
<path d="M331.2 139.3l.4-.4-.2 .5z"/>
<path d="M94.6 35.4l.6-.1v.3zM119.2 35.3l.6 .1-.6 .2z"/>
<path d="M145 31.1l.6 .2-.6 .1zM94.6 31.3l.6-.2v.3zM281 35.3l.6 .1-.6 .2zM271.5 35.4l.6-.1v.3zM245 31.1l.6 .2-.6 .1zM145.6 31.3l.6-.2v.3z"/>
<path d="M165.5 44.1l.1 .6h-.3zM165.3 65.2h.3l-.1 .6z"/>
<path d="M94.6 110.5l.6-.2v.4zM281 110.3l.6 .2-.6 .2zM133.1 39.1l.6-.2v.3zM157.5 38.9l.6 .2-.6 .1zM123.1 35.4l.6-.1v.3zM167.5 35.3l.6 .1-.6 .2zM133.5 66.5l.2 .6 .2-.1zM145.8 66.6v.6l.3-.1zM345.2 143l.6-.2v.3zM358.3 142.8l.6 .2-.6 .1zM94.6 156.4l.6-.1v.3zM122 156.3l.6 .1-.6 .2zM122.6 212.2l-.2 .6h.3zM255.9 212.2l-.1 .6h.3zM123.4 199.9l.6 .2v-.3z"/>
<path d="M122.6 156.4l.6-.1v.3zM155.4 156.3l.6 .1-.6 .2z"/>
<path d="M156 156.4l.6-.1v.3zM222 156.3l.6 .1-.6 .2z"/>
<path d="M222.6 156.4l.6-.1v.3zM255.3 156.3l.6 .1-.6 .2z"/>
<path d="M344.6 142.8l.6 .2-.6 .1zM331.6 143l.6-.2v.3zM281 156.3l.6 .1-.6 .2zM255.9 156.4l.6-.1v.3zM344.1 181.6l.6 .2-.6 .2zM342.7 181.8l.6-.2v.4z"/>
<path d="M365.8 139.8h.3l-.2 .6zM365.9 114.4l.2 .6h-.3z"/>
<path d="M285.5 188.6l.1 .6h-.2zM285.4 210.6h.2l-.1 .6zM288.7 186.3l.2 .6h-.3zM288.6 213h.3l-.2 .6z"/>
<path d="M338.7 183.4l.2 .6h-.3zM338.6 187.8h.3l-.2 .6z"/>
</g>
<g font-size="6.3">
<text x="282.1" y="250.3">名称</text>
<text x="347.1" y="250.3">图号</text>
<text x="282.1" y="260.3">材质</text>
<text x="347.1" y="260.3">质量</text>
<text x="383.3" y="262.1">视</text>
<text x="383.3" y="269.9">图</text>
<text x="282.1" y="270.3">版次</text>
<text x="347.1" y="270.3">比例</text>
</g>
<g font-size="4.2">
<text x="4.8" y="237.6">注意：1.行走平行度（正面+侧面），450行程内，≤±0.03mm，1000行程内，≤±0.05mm。</text>
<text x="12.2" y="243.3">2.本体形变，450行程内，≤±0.03mm，1000行程内，≤±0.05mm。</text>
<text x="18.6" y="251.3">型号/规格</text>
<text x="70.6" y="251.3">GTH8-300-BL-M20-C4</text>
<text x="301.9" y="249.5">GTH8-300-BL-M20-C4</text>
<text x="14.4" y="258.3">螺杆型号/规格</text>
<text x="19.7" y="263.9">有效行程</text>
<text x="63.7" y="258.3">1605</text>
<text x="86.5" y="263.9">300</text>
<text x="89.9" y="258.3">1610</text>
<text x="111.7" y="258.3">1620</text>
<text x="19.7" y="269.5">精度等级</text>
<text x="87.6" y="269.5">C7</text>
<text x="259" y="267">2022/9/23</text>
<text x="19.7" y="275.2">马达容量</text>
<text x="70.6" y="275.2">200/400W（无刹车）</text>
<text x="15.4" y="280.8">重复定位精度</text>
<text x="86.7" y="280.8">0.02</text>
<text x="9.1" y="286.4">感应开关方式及数量</text>
<text x="72.7" y="286.4">外挂型三只（C4）</text>
<text x="15.5" y="292">建议最快速度</text>
<text x="60.5" y="292">250MM/S</text>
<text x="86.7" y="292">500MM/S</text>
<text x="106.4" y="292">1000MMM/S</text>
</g>
<g font-size="4.1">
<text x="360.9" y="182.7">I</text>
<text x="356.8" y="187.9">1 : 1</text>
<text x="259.1" y="201.5">I</text>
</g>
<g font-size="3.5">
<text x="102.9" y="32.5">153 滑台原点位置</text>
<text x="188.9" y="32.5">300 有效行程</text>
<text x="55.6" y="36.7">75.50 滑台极限位置 1</text>
<text x="147.6" y="36.7">135</text>
<text x="148.5" y="40.3">75</text>
<text x="283.4" y="36.7">30.50 滑台极限位置 1</text>
<text x="166.7" y="56.3" transform="rotate(-90 166.7 56.3)">65</text>
<text x="149.7" y="74.6">2 x</text>
<text x="161.5" y="74.6">5</text>
<text x="169.8" y="74.6">8</text>
<text x="143.7" y="80.8">4 x M6 贯穿</text>
<text x="187.2" y="111.8">561</text>
<text x="367.2" y="129.9" transform="rotate(-90 367.2 129.9)">78</text>
<text x="314.5" y="145.6">基准面</text>
<text x="334.3" y="144.2">40.70</text>
<text x="350.9" y="144.2">41</text>
<text x="110" y="157.7">84</text>
<text x="136.7" y="157.7">100</text>
<text x="184.7" y="157.7">200</text>
<text x="235.7" y="157.7">100</text>
<text x="265.9" y="157.7">77</text>
<text x="347.7" y="183.1">2</text>
<text x="125.4" y="199.4">2 x</text>
<text x="137" y="199.4">5 H7</text>
<text x="150.8" y="199.4">4</text>
<text x="286.8" y="201.2" transform="rotate(-90 286.8 201.2)">68</text>
<text x="290" y="201.2" transform="rotate(-90 290 201.2)">82</text>
<text x="338.3" y="201" transform="rotate(-90 338.3 201)">+0.012</text>
<text x="341.8" y="199.2" transform="rotate(-90 341.8 199.2)">0</text>
<text x="341.8" y="204.5" transform="rotate(-90 341.8 204.5)">5</text>
<text x="99.9" y="218.4">6 x M6</text>
<text x="104.3" y="221.9">5.40 贯穿</text>
<text x="116.6" y="218.4">15</text>
<text x="258.4" y="218.4">4 x M6</text>
<text x="261.9" y="221.9">5.40 贯穿</text>
<text x="273.2" y="218.4">15</text>
<text x="221.4" y="246.8">1</text>
<text x="221.4" y="251.8">2</text>
<text x="218.8" y="256.8">序号</text>
<text x="232.2" y="256.8">修 订 版 次</text>
<text x="257.5" y="256.8">设计变更编号</text>
<text x="228.2" y="261.8">设</text>
<text x="240.1" y="261.8">计</text>
<text x="252" y="261.8">变</text>
<text x="263.9" y="261.8">更</text>
<text x="219.1" y="266.7">设 计</text>
<text x="368.3" y="269.3">1:3</text>
<text x="219.1" y="271.7">校 核</text>
<text x="219.1" y="276.7">批 准</text>
<text x="222.9" y="282.7">技术要求：</text>
<text x="231.8" y="287.3">1、未标注公差全部 0.1</text>
<text x="231.7" y="291.8">2、未标注倒角全部C0.3</text>
</g>
</svg>
